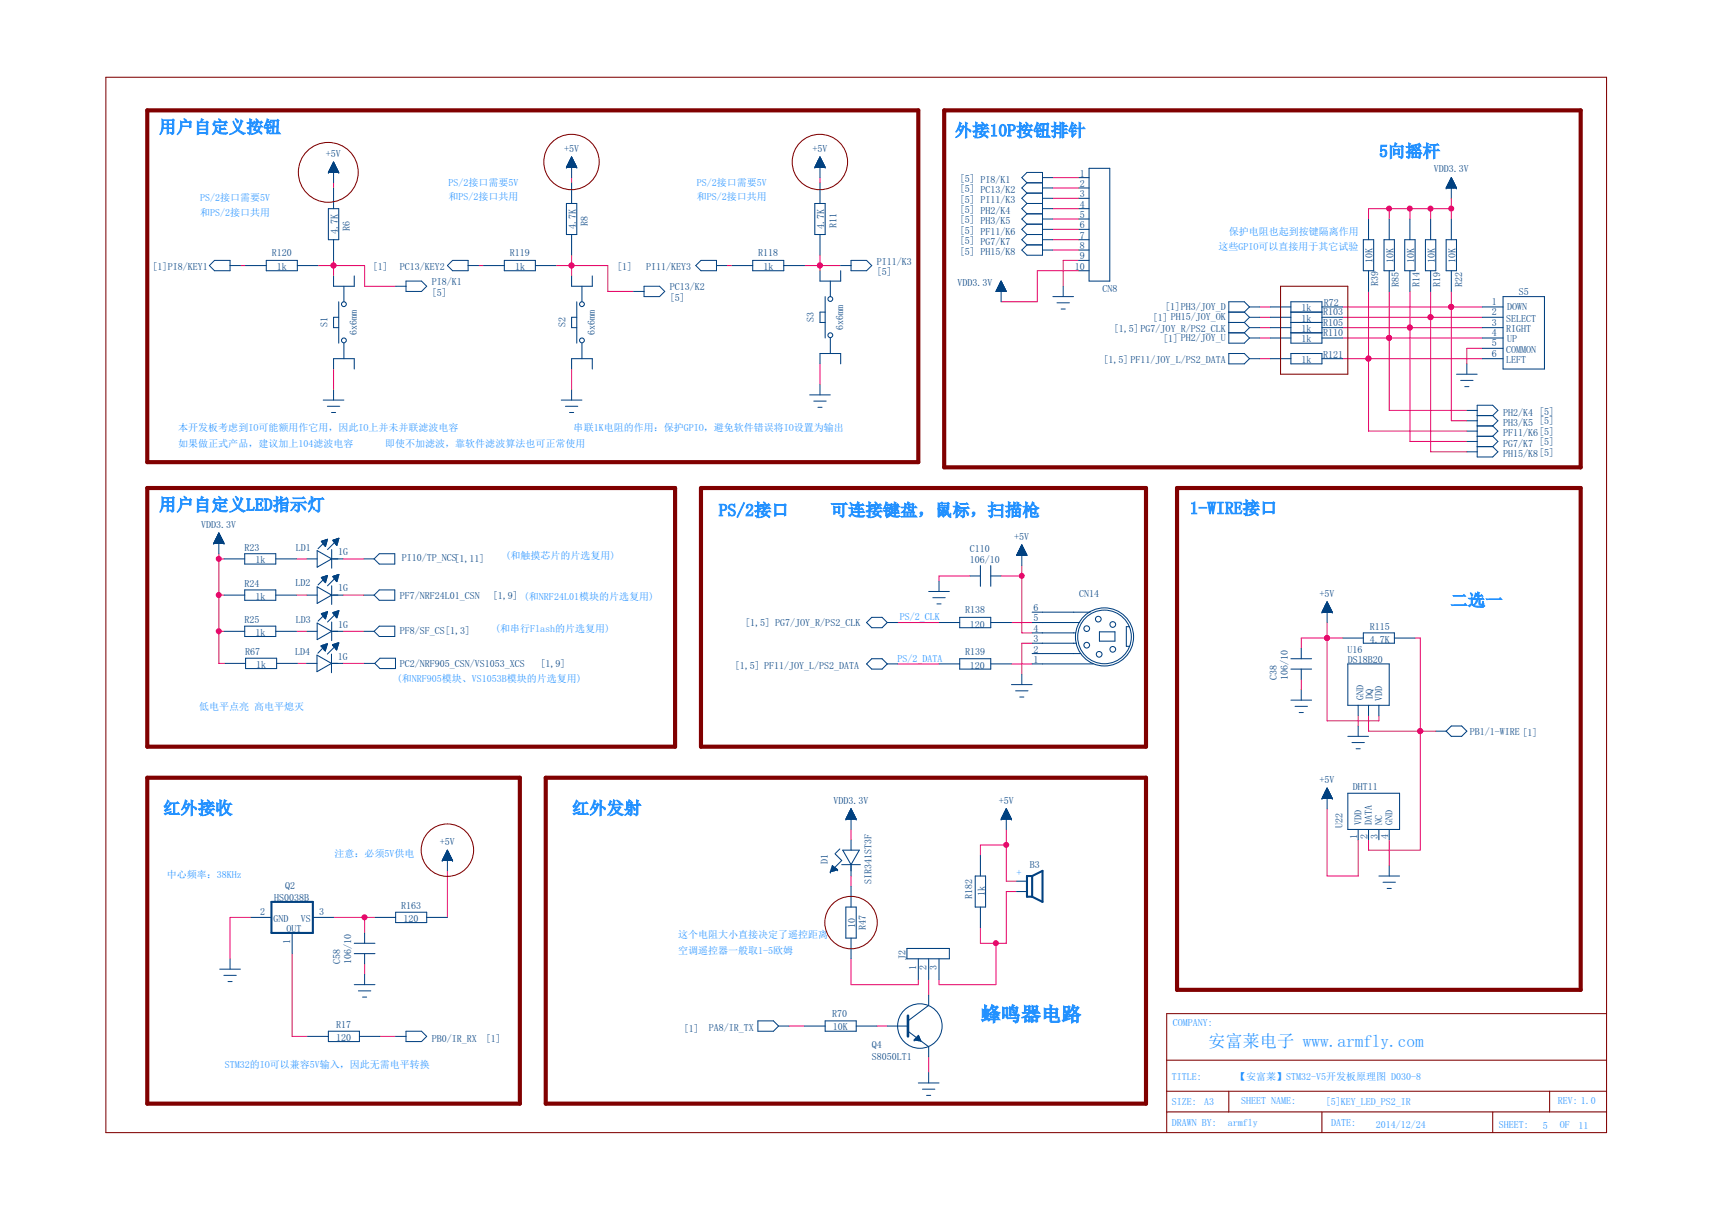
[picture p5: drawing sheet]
<svg xmlns="http://www.w3.org/2000/svg" width="420mm" height="297mm" viewBox="0 0 420 297" stroke-linecap="round" stroke-linejoin="round" font-family="sans-serif">
<g fill="none" stroke="#ff0080" stroke-width=".25">
<path d="M81.9 44.9v1.2M140.3 43.6v1.3M201.2 43.6v1.3M258.4 51.2h6.3M258.4 43.6h6.3M258.4 46.1h6.3M258.4 48.7h6.3M258.4 53.8h6.3M258.4 56.3h6.3M258.4 58.8h6.3M340.9 51.2v2.6M346 51.2v2.6"/>
<path d="M351.1 51.2v2.6M356.2 48.7v5.1M356.2 51.2h-20.3v2.6M59 65.2h1.3M78.1 65.2h11.4v5.1h7.6M81.9 65.2h.1M81.9 63.9v3.8M117.4 65.2h1.3M136.5 65.2h12.7v6.3h6.3M140.3 65.2h.1M140.3 62.7v5M178.4 65.2h1.3"/>
<path d="M197.4 65.2h8.9M201.2 65.2h.1M201.2 62.7v3.8M258.4 61.4h6.3M264.7 66.5h-10.1v7.6h-8.9M264.7 63.9h-3.8v6.4M309.2 75.4h2.5M309.2 77.9h2.5M329.5 75.4h34.3M329.5 77.9h34.3M335.9 71.5v34.3h24.1M340.9 71.5v29.3h19.1"/>
<path d="M346 71.5v36.9h14M351.1 77.9h.1M351.1 71.5v39.4h8.9M356.2 75.4h.1M356.2 71.5v31.8h3.8M81.9 90.6v5.1M140.3 90.6v5.1M201.2 89.3v5.1M309.2 83h2.5M309.2 88.1h2.5M309.2 80.4h2.5M329.5 83h34.3"/>
<path d="M329.5 88.1h34.3M329.5 80.4h34.3M335.9 88.1h.1M340.9 83h.1M346 80.4h.1M363.8 85.5h-3.8v3.8M53.7 137.2h1.3M53.7 135.9v27h1.5M72.8 137.2h2.5M84.2 137.2h5.1M250.8 138.9v16.5h2.5M53.7 146.1h1.3"/>
<path d="M53.7 155h1.3M72.8 146.1h2.5M72.8 155h2.5M84.2 146.1h5.1M84.2 155h5.1M220.3 152.8h10.2M238.1 141.4h-7.6v1.3M245.7 141.4h5.1M248.2 152.8h5.1M253.3 157.9h-2.5v7.6M325.7 156.6h.1M325.7 152.8v24.2h12.7v-1.3"/>
<path d="M329.5 156.6h-10.1v2.6M347.3 156.6h1.3v52.1h-12.7v-2.5M73 162.9h2.3M84.1 162.9h5.3M220.3 163h10.2M248.2 163h5.1M319.4 166.8v2.5M333.3 175.7v2.5M335.9 175.7v3.8h16.5M348.6 179.5h.1M325.7 198.5v16.6h7.6v-8.9M109.8 213.8v11.4"/>
<path d="M208.9 203.6v2.6M208.9 215.1v2.5M247 203.6v12.7h2.5M247 207.4h-6.4v2.6M249.5 218.9h-2.5v12.7h-6.4v-3.8M340.9 206.2v6.3M61.5 225.2h-5v10.2M71.7 234.1v20.3h3.8M81.9 225.2h10.1M89.5 225.2v3.8M89.5 236.6v2.6M208.9 235.4v6.3h16.5v-1.2"/>
<path d="M244.4 231.6v10.1h-13.9v-1.2M93.3 254.4h3.8M193.6 251.9h3.8M215.2 251.9h2.6M227.9 240.5v3.8M227.9 259.5v3.8"/>
</g>
<circle cx="356.2" cy="51.2" r=".62" fill="#ff0080"/>
<circle cx="356.2" cy="51.2" r=".62" fill="none" stroke="#ff0080" stroke-width=".25"/>
<circle cx="340.9" cy="51.2" r=".62" fill="#ff0080"/>
<circle cx="340.9" cy="51.2" r=".62" fill="none" stroke="#ff0080" stroke-width=".25"/>
<circle cx="53.7" cy="146.1" r=".62" fill="#ff0080"/>
<circle cx="53.7" cy="146.1" r=".62" fill="none" stroke="#ff0080" stroke-width=".25"/>
<circle cx="53.7" cy="137.2" r=".62" fill="#ff0080"/>
<circle cx="53.7" cy="137.2" r=".62" fill="none" stroke="#ff0080" stroke-width=".25"/>
<circle cx="53.7" cy="155" r=".62" fill="#ff0080"/>
<circle cx="53.7" cy="155" r=".62" fill="none" stroke="#ff0080" stroke-width=".25"/>
<circle cx="140.3" cy="65.2" r=".62" fill="#ff0080"/>
<circle cx="140.3" cy="65.2" r=".62" fill="none" stroke="#ff0080" stroke-width=".25"/>
<circle cx="81.8" cy="65.2" r=".62" fill="#ff0080"/>
<circle cx="81.8" cy="65.2" r=".62" fill="none" stroke="#ff0080" stroke-width=".25"/>
<circle cx="351.1" cy="51.2" r=".62" fill="#ff0080"/>
<circle cx="351.1" cy="51.2" r=".62" fill="none" stroke="#ff0080" stroke-width=".25"/>
<circle cx="346" cy="51.2" r=".62" fill="#ff0080"/>
<circle cx="346" cy="51.2" r=".62" fill="none" stroke="#ff0080" stroke-width=".25"/>
<circle cx="356.2" cy="75.3" r=".62" fill="#ff0080"/>
<circle cx="356.2" cy="75.3" r=".62" fill="none" stroke="#ff0080" stroke-width=".25"/>
<circle cx="351.1" cy="77.9" r=".62" fill="#ff0080"/>
<circle cx="351.1" cy="77.9" r=".62" fill="none" stroke="#ff0080" stroke-width=".25"/>
<circle cx="346" cy="80.4" r=".62" fill="#ff0080"/>
<circle cx="346" cy="80.4" r=".62" fill="none" stroke="#ff0080" stroke-width=".25"/>
<circle cx="340.9" cy="82.9" r=".62" fill="#ff0080"/>
<circle cx="340.9" cy="82.9" r=".62" fill="none" stroke="#ff0080" stroke-width=".25"/>
<circle cx="335.8" cy="88" r=".62" fill="#ff0080"/>
<circle cx="335.8" cy="88" r=".62" fill="none" stroke="#ff0080" stroke-width=".25"/>
<circle cx="201.2" cy="65.2" r=".62" fill="#ff0080"/>
<circle cx="201.2" cy="65.2" r=".62" fill="none" stroke="#ff0080" stroke-width=".25"/>
<circle cx="250.7" cy="141.4" r=".62" fill="#ff0080"/>
<circle cx="250.7" cy="141.4" r=".62" fill="none" stroke="#ff0080" stroke-width=".25"/>
<circle cx="89.5" cy="225.2" r=".62" fill="#ff0080"/>
<circle cx="89.5" cy="225.2" r=".62" fill="none" stroke="#ff0080" stroke-width=".25"/>
<circle cx="325.7" cy="156.6" r=".62" fill="#ff0080"/>
<circle cx="325.7" cy="156.6" r=".62" fill="none" stroke="#ff0080" stroke-width=".25"/>
<circle cx="325.7" cy="156.6" r=".62" fill="#ff0080"/>
<circle cx="325.7" cy="156.6" r=".62" fill="none" stroke="#ff0080" stroke-width=".25"/>
<circle cx="348.5" cy="179.5" r=".62" fill="#ff0080"/>
<circle cx="348.5" cy="179.5" r=".62" fill="none" stroke="#ff0080" stroke-width=".25"/>
<circle cx="348.5" cy="179.5" r=".62" fill="#ff0080"/>
<circle cx="348.5" cy="179.5" r=".62" fill="none" stroke="#ff0080" stroke-width=".25"/>
<circle cx="81.8" cy="65.2" r=".62" fill="#ff0080"/>
<circle cx="81.8" cy="65.2" r=".62" fill="none" stroke="#ff0080" stroke-width=".25"/>
<circle cx="140.3" cy="65.2" r=".62" fill="#ff0080"/>
<circle cx="140.3" cy="65.2" r=".62" fill="none" stroke="#ff0080" stroke-width=".25"/>
<circle cx="201.2" cy="65.2" r=".62" fill="#ff0080"/>
<circle cx="201.2" cy="65.2" r=".62" fill="none" stroke="#ff0080" stroke-width=".25"/>
<circle cx="340.9" cy="82.9" r=".62" fill="#ff0080"/>
<circle cx="340.9" cy="82.9" r=".62" fill="none" stroke="#ff0080" stroke-width=".25"/>
<circle cx="356.2" cy="75.3" r=".62" fill="#ff0080"/>
<circle cx="356.2" cy="75.3" r=".62" fill="none" stroke="#ff0080" stroke-width=".25"/>
<circle cx="335.8" cy="88" r=".62" fill="#ff0080"/>
<circle cx="335.8" cy="88" r=".62" fill="none" stroke="#ff0080" stroke-width=".25"/>
<circle cx="346" cy="80.4" r=".62" fill="#ff0080"/>
<circle cx="346" cy="80.4" r=".62" fill="none" stroke="#ff0080" stroke-width=".25"/>
<circle cx="351.1" cy="77.9" r=".62" fill="#ff0080"/>
<circle cx="351.1" cy="77.9" r=".62" fill="none" stroke="#ff0080" stroke-width=".25"/>
<circle cx="246.9" cy="207.4" r=".62" fill="#ff0080"/>
<circle cx="246.9" cy="207.4" r=".62" fill="none" stroke="#ff0080" stroke-width=".25"/>
<circle cx="244.4" cy="231.5" r=".62" fill="#ff0080"/>
<circle cx="244.4" cy="231.5" r=".62" fill="none" stroke="#ff0080" stroke-width=".25"/>
<g fill="none" stroke="#004080" stroke-width=".25">
<path d="M81.8 39.8l.1 5.1M81.8 39.9l.1 2.4M81.9 39.8h.1M81.9 39.8l-1.3 2.5M81.9 39.8l1.2 2.5M139.6 39.9h1.4M139.6 39.8v1.3M139.7 39.8h1.2l.1 1.3M139.7 39.7h1.1v1.4M139.7 39.5v1.6M139.8 39.6h1M139.8 39.5h.9"/>
<path d="M139.8 39.3v1.8M139.9 39.4h.8M139.9 39.3h.8v1.8M139.9 39.2v1.9M140 39.2h.6M140 39.1h.5M140 38.9v2.2M140.1 39h.4M140.2 38.9h.3M140.2 38.7v2.4M140.2 38.8h.2M140.2 38.5l.1 5.1"/>
<path d="M140.2 38.7h.1M140.3 38.6h.1M140.3 38.5l-1.3 2.6M140.3 38.5l1.3 2.6M140.3 38.7v2.4M140.5 38.8v2.3M140.5 39v2.1M140.7 39.5v1.6M200.6 39.9h1.3M200.7 39.7h1.1v1.4M200.7 39.5v1.6M200.7 39.6h1"/>
<path d="M200.8 39.5h.9M200.8 39.3v1.8M200.9 39.4h.8M200.9 39.3h.7v1.8M200.9 39.2v1.9M200.9 39.2h.6M201 39.1h.5M201 38.9v2.2M201 39h.5M201.1 38.9h.3M201.1 38.7v2.4M201.2 38.8h.2"/>
<path d="M201.2 38.7h.1M201.2 38.5v2.6M201.2 38.6h.1M201.2 38.5v5.1M201.2 38.5l-1.2 2.6M201.2 38.5l1.3 2.6M201.3 38.7v2.4M201.4 38.8v2.3M201.5 39v2.1M201.7 39.5v1.6M201.9 39.8h-1.3v1.3M201.9 39.8v1.3"/>
<path d="M80.6 42.3h.1M80.6 51.2h2.5v7.6h-2.5zM80.6 42.3h2.5M80.6 42.2h2.5M80.7 42.1h2.3v.2M80.7 42.1v.2M80.8 42h2.2M80.8 42h2.1v.3M80.8 41.9v.4M80.8 41.8h2.1M80.9 42.3v-.6h1.9v.6M81 41.6h1.8"/>
<path d="M81 41.5h1.8v.8M81 41.5v.8M81.1 41.4h1.6M81.1 42.3v-1h1.5v1M81.1 41.2h1.5M81.2 41.1h1.3v1.2M81.2 41.1v1.2M81.3 41h1.2M81.3 40.9h1.1v1.4M81.3 40.8v1.5M81.4 40.8h1M81.4 40.6v1.7"/>
<path d="M81.4 40.7h.9v1.6M81.5 40.6h.8M81.5 40.5h.7v1.8M81.6 40.3h.5v2M81.6 40.2v2.1M81.6 40.2h.5M81.7 40.1h.3v2.2M81.7 40v2.3M81.8 40h.2M81.9 46.1v5.1M81.9 58.8v5.1M82.2 40.4h-.6l-.1 1.9"/>
<path d="M83.1 42.3h.1M139 41.1h.1M139 50h2.6v7.6h-2.6zM139 41.1h2.6M139.1 40.9h2.4M139.2 40.7h2.1M139.2 40.6v.5M139.3 40.6h2M139.3 40.5h2v.6M139.3 40.4v.7M139.4 40.4h1.8M139.4 40.3h1.8"/>
<path d="M139.5 40.1h1.5v1M139.5 40v1.1M139.6 40h1.4M140.3 44.9v5.1M140.3 57.6v5.1M141.1 40.2h-1.6l-.1 .9M141.2 40.3v.8M141.3 40.7v.4M141.4 40.8h-2.2l-.1 .3M141.5 40.9v.2M141.6 41.1h.1M200 41.1h.1"/>
<path d="M200 50h2.5v7.6h-2.5zM200 41.1h2.5M200.1 40.9h2.3M200.1 40.8v.3M200.1 40.8h2.3M200.2 40.7h2.1M200.3 40.5h1.9v.6M200.3 40.4v.7M200.4 40.4h1.8M200.4 40.3h1.7M200.4 40.2v.9M200.4 40.2h1.6"/>
<path d="M200.5 40.1h1.5v1M201.2 44.9v5.1M201.2 57.6v5.1M202 40h-1.5v1.1M202.1 40.3v.8M202.3 40.6h-2.1v.5M202.3 40.7v.4M202.4 40.9v.2M202.5 41.1h.1M252 50h3.9M252 57.6h3.9M252 44.9h3.9"/>
<path d="M252 44.9l-1.2-1.3 1.2-1.3h3.9v20.4h-3.9l-1.2-1.3 1.2-1.3M252 44.9l-1.2 1.2 1.2 1.3M252 47.4h3.9M252 47.4l-1.2 1.3 1.2 1.3M252 50l-1.2 1.2 1.2 1.3M252 52.5h3.9M252 52.5l-1.2 1.3 1.2 1.2M252 55h3.9M252 55l-1.2 1.3 1.2 1.3M252 57.6l-1.2 1.2 1.2 1.3M255.9 58.8h2.5M255.9 51.2h2.5"/>
<path d="M255.9 43.6h2.5M255.9 46.1h2.5M255.9 48.7h2.5M255.9 53.8h2.5M255.9 56.3h2.5M264.7 58.8h2.6M264.7 51.2h2.6M264.7 43.6h2.6M264.7 46.1h2.6M264.7 48.7h2.6M264.7 53.8h2.6M264.7 56.3h2.6"/>
<path d="M267.3 41.3h5.1v27.7h-5.1zM334.6 58.8h2.5v7.7h-2.5zM335.9 53.8v5M339.7 58.8h2.5v7.7h-2.5zM340.9 53.8v5M344.8 58.8h2.5v7.7h-2.5zM346 53.8v5M349.8 58.8h2.6v7.7h-2.6zM351.1 53.8v5M354.9 46.1h.1M354.9 58.8h2.6v7.7h-2.6zM354.9 46.1h2.6"/>
<path d="M355 46.1h2.4M355 46h2.4M355 45.9v.2M355.1 45.9h2.2M355.1 45.8h2.1M355.1 45.8v.3M355.2 45.7h2M355.2 45.6h2M355.2 45.6v.5M355.3 45.5h1.8M355.3 45.4h1.8M355.3 45.3v.8"/>
<path d="M355.4 45.3h1.6M355.4 46.1v-.9h1.5v.9M355.5 45.1h1.4M355.5 45h1.4M355.5 44.9v1.2M355.6 44.9h1.2l.1 1.2M355.6 44.8h1.1M355.6 44.7v1.4M355.7 44.7h1v1.4M355.7 44.6h.9M355.7 44.5v1.6M355.8 44.5h.8"/>
<path d="M355.8 44.4h.8M355.9 44.2h.5M355.9 44.1v2M356 44.1h.4v2M356.1 44h.3M356.1 43.9v2.2M356.1 43.9h.2M356.1 43.8h.1M356.2 43.6h.1M356.2 43.6v5.1M356.2 53.8v5M356.2 43.6l1.3 2.5"/>
<path d="M356.2 43.6l-1.3 2.5M356.2 43.6v2.5M356.4 43.9v2.2M356.5 44.3h-.6l-.1 1.8M356.6 44.3v1.8M356.6 44.5v1.6M357.1 45.3v.8M357.2 45.6v.5M357.2 45.8v.3M357.4 45.9v.2M357.5 46.1h.1M51.4 65.2l1.3-1.3h3.8v2.6h-3.8z"/>
<path d="M56.5 65.2h2.5M60.3 65.2h5.1M65.4 63.9h7.6v2.6h-7.6zM73 65.2h5.1M81.9 67.7v2.6h5v-2.6M83.1 77.9h-1.2v2.5h1.2M83.1 74.1v10.1M84.4 70.3v3.8M97.1 70.3h2.5M99.6 69h3.9l1.2 1.3-1.2 1.2h-3.9zM109.8 65.2l1.3-1.3h3.8v2.6h-3.8zM114.9 65.2h2.5"/>
<path d="M118.7 65.2h5.1M123.8 63.9h7.6v2.6h-7.6zM131.4 65.2h5.1M140.3 67.7v2.6h5.1v-2.6M141.6 77.9h-1.3v2.5h1.3M141.6 74.1v10.1M142.8 70.3v3.8M155.5 71.5h2.6M158.1 70.3h3.8l1.2 1.2-1.2 1.3h-3.8zM170.8 65.2l1.2-1.3h3.8v2.6h-3.8zM175.8 65.2h2.6M179.7 65.2h5"/>
<path d="M184.7 63.9h7.7v2.6h-7.7zM192.4 65.2h5M201.2 66.5v2.5h5.1v-2.5M202.5 72.8v10.2M202.5 76.6h-1.3v2.6h1.3M203.8 69v3.8M206.3 65.2h2.6M208.9 63.9h3.8l1.2 1.3-1.2 1.3h-3.8zM244.5 71.5h2.4M244.5 71.4v.1M244.5 71.4h2.4M244.6 71.3h2.2"/>
<path d="M244.6 71.2v.3M244.6 71.2h2.1M244.7 71.1h2v.4M244.7 71v.5M244.7 71h2M244.8 70.9h1.8M244.8 70.8v.7M244.8 70.8h1.8M244.9 70.7h1.6v.8M244.9 70.6v.9M244.9 70.6h1.6M245 70.5h1.4"/>
<path d="M245 70.4v1.1M245.1 70.4h1.3M245.1 70.3h1.2v1.2M245.1 70.1v1.4M245.1 70.2h1.1M245.2 70.1h1M245.2 69.9v1.6M245.2 70h1M245.3 69.9h.8M245.3 69.7v1.8M245.4 69.8h.7M245.4 69.7h.6"/>
<path d="M245.4 69.5v2M245.4 69.6h.5M245.5 69.5h.4v2M245.5 69.3v2.2M245.6 69.4h.3M245.6 69.3h.2M245.6 69.1v2.4M245.6 69.2h.1M245.7 69h.1M245.7 69l1.3 2.5h-2.6M245.7 69v5.1M245.7 69l-1.3 2.5"/>
<path d="M245.8 69.2v2.3M246 69.6v1.9M246.1 69.8v1.7M246.2 70v1.5M246.4 70.4v1.1M246.6 70.8v.7M246.8 71.2v.3M252 60.1h3.9M255.9 61.4h2.5M258.4 72.8h5.1M259.4 74.3h3.1M260.4 75.9h1"/>
<path d="M260.9 70.3v2.5M264.7 66.5h2.6M264.7 63.9h2.6M264.7 61.4h2.6M301.6 76.6h3.8M301.6 79.2h3.8M305.4 76.6l1.3 1.3M305.4 79.2l1.3 1.2M306.7 75.4h2.5M306.7 77.9h2.5M306.7 75.4l-1.3-1.3h-3.8v10.1h3.8l1.3-1.2M306.7 77.9l-1.3 1.3"/>
<path d="M306.7 75.4l-1.3 1.2M311.7 75.4h5.1M311.7 77.9h5.1M316.8 76.6h7.6M316.8 79.2h7.6M316.8 74.1h7.6v10.1h-7.6zM324.4 75.4h5.1M324.4 77.9h5.1M335.9 66.5v5M340.9 66.5v5M346 66.5v5M351.1 66.5v5"/>
<path d="M356.2 66.5v5M363.8 75.4h5.1M363.8 77.9h5.1M368.9 72.8h10.1v17.8h-10.1zM79.3 98.2h5.1M80.3 99.7h3.1M81.9 90.6v-2.5h5v2.5M81.9 95.7v2.5M84.4 84.2v3.9M137.7 98.2h5.1M138.8 99.7h3M140.3 90.6v-2.5h5.1v2.5"/>
<path d="M140.3 95.7v2.5M142.8 84.2v3.9M198.7 96.9h5.1M199.7 98.5h3.1M200.7 100h1M201.2 89.3v-2.5h5.1v2.5M201.2 94.4v2.5M203.8 83v3.8M301.6 86.8h3.8l1.3 1.3-1.3 1.2h-3.8zM301.6 81.7h3.8M305.4 81.7l1.3 1.3M306.7 80.4h2.5"/>
<path d="M306.7 83h2.5M306.7 88.1h2.5M306.7 80.4l-1.3 1.3M311.7 80.4h5.1M311.7 83h5.1M311.7 88.1h5.1M316.8 86.8h7.6v2.5h-7.6zM316.8 81.7h7.6M324.4 80.4h5.1M324.4 83h5.1M324.4 88.1h5.1M357.5 91.9h5"/>
<path d="M358.5 93.4h3M359.5 94.9h1M360 89.3v2.6M363.8 80.4h5.1M363.8 83h5.1M363.8 85.5h5.1M363.8 88.1h5.1M81.4 101.3h1M139.8 101.3h1M360 100.8h2.5M360 103.3h2.5M360 105.8h2.5"/>
<path d="M360 108.4h2.5M360 110.9h2.5M362.5 102h3.8M362.5 104.6h3.8M362.5 107.1h3.8M362.5 109.6h3.8M366.3 102l1.3-1.2-1.3-1.3h-3.8v12.7h3.8l1.3-1.3-1.3-1.3M366.3 102l1.3 1.3-1.3 1.3M366.3 104.6l1.3 1.2-1.3 1.3M366.3 107.1l1.3 1.3-1.3 1.2M52.4 133.4h.1M52.4 133.4h2.6"/>
<path d="M52.5 133.3h2.4M52.6 133.2h2.3v.2M52.6 133.1v.3M52.6 133.1h2.3M52.7 133.4v-.4h2.1v.4M52.7 132.9h2M52.8 132.8h1.9v.6M52.8 132.7v.7M52.8 132.7h1.8M52.9 133.4v-.9h1.7v.9M52.9 132.5h1.7M52.9 132.4h1.6v1"/>
<path d="M52.9 132.3v1.1M53 132.2h1.4M53.1 132.2h1.3v1.2M53.1 132.1v1.3M53.1 132h1.2M53.2 132h1.1v1.4M53.2 131.9v1.5M53.2 131.9h1M53.3 131.7h.9v1.7M53.3 131.7v1.7M53.3 131.7h.8M53.4 131.5h.7v1.9"/>
<path d="M53.4 131.4v2M53.4 131.4h.6M53.5 131.4h.5v2M53.5 131.2v2.2M53.5 131.2h.4M53.6 131.1h.3v2.3M53.6 131v2.4M53.6 131h.2M53.7 130.9v5M53.7 130.9h.1v2.5M53.7 130.9h.1M53.7 130.9l-1.3 2.5"/>
<path d="M53.7 130.9l1.3 2.5M55 133.4h.1M55 137.2h5.1M60.1 135.9h7.6v2.6h-7.6zM67.7 137.2h5.1M75.3 137.2h2.5M77.8 135.2l3.6 2-3.6 2zM78.9 132.9l1.5-.5-.5 1.8zM78.9 133h1.4M79.1 132.8v.4M79.1 133.3h1M79.2 132.8h1.1"/>
<path d="M79.2 133.6l-1.1 1.1M79.3 132.7v.8M79.5 133.8h.5M79.6 132.6v1.2M79.7 134h.3M79.8 132.5v1.6M80 132.5h.4M80.1 132.5v1h-.8M80.3 132.4v.1M81.4 134.9v4.6M81.4 137.2h2.8M81.6 132.6l1.6-.5-.5 1.8z"/>
<path d="M81.7 132.8h1.3M81.9 132.5v.4M81.9 133h1M82 132.5h1.1M82.1 132.5v.7M82.3 133.5h.5M82.4 132.4v1.2M82.5 133.8h.3M82.6 132.2v1.6M82.8 132.2h.4M82.9 132.2v1.1h-.8M82.9 132.4l-2.5 2.5"/>
<path d="M83.1 132.1v.1M89.3 137.2h2.5M91.8 137.2l1.3-1.3h3.8v2.6h-3.8zM240.6 138.9v5M243.2 138.9v5M249.5 136.3h2.5M249.6 136.1h2.4M249.7 136h2.2v.3M249.7 136v.3M249.7 135.9h2.1M249.8 136.3v-.5h2v.5M249.8 135.7h1.9"/>
<path d="M249.9 135.6h1.8v.7M250 135.4h1.6v.9M250 135.3v1M250 135.3h1.5M250.1 135.2h1.4v1.1M250.1 135.2v1.1M250.1 135.1h1.3M250.2 135h1.2v1.3M250.3 134.8h1v1.5M250.3 134.7v1.6M250.3 134.7h.9M250.4 134.6h.8v1.7"/>
<path d="M250.4 134.5v1.8M250.4 134.5h.8M250.5 134.4h.6v1.9M250.5 134.3v2M250.5 134.3h.5M250.6 134.2h.4v2.1M250.6 134.1v2.2M250.6 134.1h.3M250.7 134h.2v2.3M250.7 133.9v2.4M250.7 133.9h.1M250.8 133.8h.1"/>
<path d="M250.8 133.8v5.1M250.8 133.8l-1.3 2.5M250.8 133.8l1.2 2.5h-2.5M251.3 134.9h-1.1v1.4M251.7 135.5h-1.8v.8M55 146.1h5.1M55 155h5.1M60.1 144.8h7.6v2.6h-7.6zM60.1 153.7h7.6v2.6h-7.6zM67.7 146.1h5.1M67.7 155h5.1M75.3 146.1h2.5"/>
<path d="M75.3 155h2.5M77.8 144.1l3.6 2-3.6 2zM77.8 153l3.6 2-3.6 2zM78.8 158.5h.1M78.8 158.5l.8 1.1M78.9 141.8l1.5-.5-.5 1.7zM78.9 150.7l1.5-.5-.5 1.7zM78.9 158.7h1.3M78.9 141.9h1.4M78.9 150.8h1.4M79.1 141.6v.5M79.1 150.5v.5"/>
<path d="M79.1 158.9h1M79.1 142.2h1M79.1 151h1M79.1 159.2l-1.1 1.2M79.2 141.6h1.1M79.2 142.5l-1.1 1.1M79.2 150.5h1.1M79.2 151.3l-1.1 1.2M79.3 159.2h.7M79.3 141.6v.8M79.3 150.5v.8M79.3 158.3v.9"/>
<path d="M79.5 159.4h.5M79.5 142.7h.5M79.5 151.6h.5M79.6 141.5v1.2M79.6 150.4v1.2M79.6 158.3v1.3M79.6 159.6l.2 .2M79.7 159.7h.2M79.7 142.9h.3M79.7 151.8h.3M79.8 141.4v1.6M79.8 150.3v1.5"/>
<path d="M79.8 158.2v1.6M79.9 158.2h.4M80 141.4h.4M80 150.3h.4M80.1 141.4v1h-.8M80.1 150.2v1.1h-.8M80.1 158.1v.9M80.3 158.4h-1.2v.5M80.3 158h.1M80.3 141.3v.1M80.3 150.2v.1M80.3 158l-1.5 .5"/>
<path d="M80.3 158l-.5 1.8M81.4 143.8v4.6M81.4 152.7v4.6M81.4 146.1h2.8M81.4 155h2.8M81.6 158.3h.1M81.6 158.3l.8 1M81.6 141.5l1.6-.5-.5 1.8zM81.6 150.4l1.6-.5-.5 1.8zM81.6 158.4h1.4M81.7 141.6h1.3M81.7 150.5h1.3"/>
<path d="M81.9 141.4v.4M81.9 150.3v.4M81.9 158.2v.4M81.9 158.7h1M81.9 141.9h1M81.9 150.8h1M81.9 158.2h1.1M82 141.4h1.1M82 150.3h1.1M82.1 158.9h.7M82.1 141.4v.7M82.1 150.2v.8"/>
<path d="M82.1 158.1v.9M82.3 159.2h.5M82.3 142.4h.5M82.3 151.3h.5M82.4 141.3v1.2M82.4 150.2v1.1M82.4 158v1.3M82.4 159.3l.2 .3M82.5 159.4h.2M82.5 142.7h.3M82.5 151.6h.3M82.6 141.1v1.6"/>
<path d="M82.6 150v1.6M82.8 141.1h.4M82.8 150h.4M82.9 141.1v1.1h-.8M82.9 150v1h-.8M82.9 157.8v.9M82.9 158l-2.6 2.6M82.9 141.3l-2.5 2.5M82.9 150.2l-2.5 2.5M83.1 157.8h.1M83.1 141v.1M83.1 149.9v.1"/>
<path d="M83.1 157.9h-.5v1.7M83.1 157.8l-1.5 .5M83.1 157.8l-.5 1.8M89.3 146.1h2.5M89.3 155h2.5M91.8 155l1.3-1.3h3.8v2.6h-3.8zM93.1 144.8h3.8v2.6h-3.8l-1.3-1.3zM212.7 152.8l1.2-1.2h2.6l1.3 1.2-1.3 1.3h-2.6zM217.8 152.8h2.5M227.9 145.2h5.1M228.9 146.7h3.1M229.9 148.3h1.1"/>
<path d="M230.5 152.8h5M230.5 142.7v2.5M235.5 151.6h7.7v2.5h-7.7zM238.1 141.4h2.5M243.2 141.4h2.5M243.2 152.8h5M253.3 150.3h14.2M253.3 157.9h10.9M253.3 155.4h10.7M253.3 152.8h11.7M269.8 155.1h3.8v2.3h-3.8zM277.2 153.8h-.8v4.9h.8"/>
<path d="M319.4 159.2v2.5M324.4 150.3h.1M324.4 150.3h2.6M324.6 150.2h2.3M324.6 150v.3M324.6 150h2.2M324.6 149.9h2.2M324.6 149.8v.5M324.7 149.8h2M324.7 149.7h2v.6M324.7 149.6v.7M324.8 149.6h1.8"/>
<path d="M324.9 149.5h1.7M324.9 149.3h1.6M324.9 149.2v1.1M325 149.2h1.4M325.1 149.1h1.3M325.1 149v1.3M325.1 149h1.2M325.2 148.9h1.1v1.4M325.2 148.7h1M325.2 148.5v1.8M325.3 148.6h.8M325.4 148.5h.7v1.8"/>
<path d="M325.4 148.4v1.9M325.4 148.4h.6M325.4 148.3h.6M325.4 148.2v2.1M325.5 148.2h.4M325.6 148.1h.3M325.6 148v2.3M325.6 148h.2M325.7 147.7v5.1M325.7 147.9h.1M325.7 147.8h.1M325.7 147.7l-1.3 2.6"/>
<path d="M325.7 147.7l1.3 2.6M325.7 147.9v2.4M325.9 148v2.3M326 148.3v2M326.2 148.7v1.6M326.2 148.8h-1v1.5M326.4 149.1v1.2M326.5 149.3v1M326.5 149.4h-1.6v.9M326.6 149.5v.8M326.8 149.9v.4M326.9 150.1v.2"/>
<path d="M327 150.3h.1M329.5 156.6h5.1M334.6 155.4h7.6v2.5h-7.6zM342.2 156.6h5.1M55.2 162.9h5.1M60.3 161.6h7.6v2.5h-7.6zM67.9 162.9h5.1M75.3 162.9h2.5M77.8 160.8l3.6 2.1-3.6 2zM81.4 162.9h2.7M81.4 160.6v4.5M89.4 162.9h2.6"/>
<path d="M92 162.9l1.2-1.3h3.9v2.5h-3.9zM212.7 163l1.2-1.3h2.6l1.3 1.3-1.3 1.3h-2.6zM217.8 163h2.5M230.5 163h5M235.5 161.7h7.7v2.6h-7.7zM243.2 163h5M248.2 168.1h5.1M249.2 169.6h3.1M250.3 171.1h1M250.8 165.5v2.6M253.3 160.4h11.9M253.3 163h15"/>
<path d="M316.8 161.7h5.1M316.8 164.3h5.1M316.8 171.9h5.1M317.8 173.4h3.1M318.8 174.9h1.1M319.4 164.3v2.5M319.4 169.3v2.6M330.8 163h10.1v10.1h-10.1zM333.3 173.1v2.6M333.3 178.2v2.6M335.9 173.1v2.6M338.4 173.1v2.6"/>
<path d="M352.4 179.5h2.5M356.2 178.2h2.5l1.3 1.3-1.3 1.3h-2.5l-1.3-1.3zM208.2 199.9h1.3M208.3 199.7h1.1v1.4M208.3 199.6v1.5M208.4 199.6h1M208.4 199.5h.9M208.4 199.3v1.8M208.5 199.4h.8M208.5 199.3h.7v1.8M208.5 199.2v1.9M208.6 199.2h.6"/>
<path d="M208.6 199.1h.5M208.6 199v2.1M208.6 199h.5v2.1M208.7 198.9h.3M208.7 198.8v2.3M208.8 198.8h.2M208.8 198.7h.1M208.8 198.5v2.6M208.9 198.6h.1M208.9 198.5v5.1M208.9 198.5l-1.3 2.6M208.9 198.5l1.2 2.6"/>
<path d="M208.9 198.7v2.4M209 198.8v2.3M209.3 199.5v1.6M209.5 199.8h-1.2l-.1 1.3M209.5 199.9v1.2M246.3 199.9h1.3M246.4 199.7h1.1v1.4M246.4 199.6v1.5M246.5 199.6h1M246.5 199.5h.9M246.5 199.3v1.8M246.6 199.4h.8"/>
<path d="M246.6 199.3h.7v1.8M246.6 199.2v1.9M246.7 199.2h.6M246.7 199.1h.5M246.7 199v2.1M246.7 199h.5v2.1M246.8 198.9h.3M246.8 198.8v2.3M246.9 198.8h.2M246.9 198.7h.1M246.9 198.5v2.6M247 198.6h.1"/>
<path d="M247 198.5v5.1M247 198.5l-1.3 2.6M247 198.5l1.2 2.6M247 198.7v2.4M247.1 198.8v2.3M247.4 199.5v1.6M247.6 199.8h-1.2l-.1 1.3M247.6 199.9v1.2M324.4 196h.1M324.4 196h2.6M324.5 196h2.4M324.6 195.7v.3"/>
<path d="M324.6 195.9h2.3M324.6 195.7h2.2M324.6 195.5v.5M324.7 195.5h2M324.7 195.4v.6M324.8 195.4h1.8M324.9 195.2h1.7M324.9 194.9v1.1M324.9 195h1.6M325 194.9h1.4M325.1 194.7v1.3M325.1 194.9h1.3"/>
<path d="M325.1 194.7h1.2M325.2 194.6h1.1M325.2 194.3v1.7M325.2 194.4h1M325.3 194.4h.8M325.4 194.1v1.9M325.4 194.2h.7M325.4 194.1h.6M325.4 193.9v2.1M325.4 194h.6M325.5 193.9h.4M325.6 193.7v2.3"/>
<path d="M325.6 193.8h.3M325.6 193.7h.2M325.7 193.5v5M325.7 193.6h.1M325.7 193.5h.1M325.7 193.5l-1.3 2.5M325.7 193.5l1.3 2.5M325.7 193.6v2.4M325.9 193.8v2.2M326 194v2M326.1 194.2v1.8M326.2 194.4v1.6"/>
<path d="M326.2 194.5h-1v1.5M326.3 194.6v1.4M326.4 194.8v1.2M326.5 195v1M326.5 195.2h-1.6v.8M326.6 195.2v.8M326.7 195.4v.6M326.8 195.6v.4M326.9 195.8v.2M327 196h.1M330.8 194.7h12.7v8.9h-12.7zM330.8 180.8h5.1"/>
<path d="M331.8 182.3h3M332.8 183.8h1M108.5 211.2h.1M108.5 211.2h2.6M108.6 211.2h2.4M108.7 211.1h2.3M108.7 211v.2M108.7 211h2.2M108.7 210.9h2.2v.3M108.7 210.8v.4M108.8 210.8h2M108.8 210.7h2"/>
<path d="M108.8 210.6v.6M108.9 210.6h1.8l.1 .6M109 210.5h1.7M109 210.3h1.6M109 210.2v1M109.1 210.2h1.4M109.2 210.1h1.3M109.2 210v1.2M109.2 210h1.2M109.3 209.9h1.1M109.3 209.7v1.5M109.3 209.8h1"/>
<path d="M109.3 209.7h1v1.5M109.3 209.5v1.7M109.4 209.6h.8M109.5 209.5h.7M109.5 209.3v1.9M109.5 209.4h.6M109.5 209.3h.6M109.5 209.1v2.1M109.6 209.2h.4M109.7 209.1h.3M109.7 208.9v2.3M109.7 209h.2l.1 2.2"/>
<path d="M109.8 208.9h.1M109.8 208.7v2.5M109.8 208.7h.1M109.8 208.7v5.1M109.8 208.7l-1.3 2.5M109.8 208.7l1.3 2.5M110.1 209.2v2M110.2 209.4v1.8M110.4 209.8v1.4M110.5 210v1.2M110.6 210.2v1M110.6 210.4h-1.6v.8"/>
<path d="M110.7 210.4v.8M111 211v.2M111.1 211.2h.1M203.8 214h.1M204 213.5h1.6M204.2 213h.8M204.2 212.8h.4M204.3 212.5h.1M204.3 212.5l-.5 1.5M204.3 212.5l1 .8M204.3 212.5v1.4M204.5 212.7v1.1"/>
<path d="M204.8 212.9v.9h-.9M204.9 209.6l1.7 1.6-2.6 2.6M205.1 213.1v.6M205.3 213.3l.3 .2M205.3 213.3h-1.3v.7M205.3 213.3v.3M205.6 213.5h.1M205.6 213.5l-1.8 .5M206.1 208.4l-1.1 1.1M206.6 212.3h4.5M206.8 208.7h4.1l-2 3.6zM207.6 201.1h.1"/>
<path d="M207.6 201.1h2.5M207.7 201h2.3M207.8 200.7h2.1M207.8 200.6v.5M207.8 200.6h2.1M207.9 200.5h1.9v.6M207.9 200.4v.7M208 200.4h1.8M208 200.3h1.8M208 200.2v.9M208.1 200.2h1.6M208.1 200.1h1.5"/>
<path d="M208.9 206.2v2.5M208.9 212.3v2.8M208.9 217.6v5.1M209.6 200h-1.5v1.1M209.6 200.1v1M209.8 200.3v.8M209.9 200.7v.4M210 200.8h-2.2l-.1 .3M210 200.9v.2M210.1 201.1h.1M239.3 215.1h2.6v7.6h-2.6zM240.6 210v5.1"/>
<path d="M245.7 201.1h.1M245.7 201.1h2.5M245.8 201h2.3M245.8 200.8v.3M245.9 200.8h2.2M245.9 200.7h2.1M245.9 200.6v.5M245.9 200.6h2.1M246 200.5h1.9v.6M246 200.4v.7M246.1 200.4h1.8M246.1 200.3h1.8"/>
<path d="M246.1 200.2v.9M246.2 200.2h1.6M246.2 200.1h1.5M247.7 200h-1.5v1.1M247.7 200.1v1M247.9 200.3v.8M248 200.7v.4M248.1 200.9v.2M248.2 201.1h.1M249.5 216.3h2.5M249.5 218.9h2.5M333.3 203.6v2.6"/>
<path d="M335.9 203.6v2.6M338.4 203.6v2.6M338.4 215.1h5.1M339.4 216.6h3.1M340.4 218.1h1M340.9 203.6v2.6M340.9 212.5v2.6M53.9 237.9h5.1M54.9 239.4h3.1M56.5 235.4v2.5M61.5 225.2h5.1M71.7 229v5.1"/>
<path d="M76.8 225.2h5.1M86.9 234.1h5.1M86.9 231.6h5.1M89.5 229v2.6M89.5 234.1v2.5M89.5 239.2v2.5M92 225.2h5.1M97.1 223.9h7.6v2.6h-7.6zM104.7 225.2h5.1M207.6 222.7h2.5v7.6h-2.5zM208.9 230.3v5.1M222.6 232.8h10.4v2.6h-10.4z"/>
<path d="M225.4 235.4v5.1M227.9 235.4v5.1M230.5 235.4v5.1M240.6 222.7v5.1M56 241h1M75.5 254.4h5.1M80.6 253.2h7.6v2.5h-7.6zM86.9 241.7h5.1M88 243.2h3M88.2 254.4h5.1M89 244.8h1M97.1 254.4h2.5"/>
<path d="M99.6 253.2h3.9l1.2 1.2-1.2 1.3h-3.9zM186 250.6h3.8l1.3 1.3-1.3 1.3h-3.8zM191.1 251.9h2.5M197.4 251.9h5.1M202.5 250.6h7.6v2.6h-7.6zM210.1 251.9h5.1M217.8 251.9h5M222.8 253.2l5.1 3.8v2.5M224.4 255.3h.1M224.4 255.2h1.4M224.6 255v.4M224.7 254.9h1.1"/>
<path d="M224.9 254.7v.7M224.9 254.7h.7M225.1 254.5v.9M225.2 254.4h.3M225.3 255.4h.6M225.4 254.2v1.3M225.4 254.2h.1M225.4 254.2l-1 1.1M225.4 254.2l.6 1.4-1.6-.3M225.6 254.6v.9M225.9 255.3v.3M227.9 244.3v2.5l-5.1 3.8"/>
<path d="M225.4 265.9h5.1M226.4 267.4h3M227.4 268.9h1M227.9 263.3v2.6"/>
<circle cx="84.4" cy="74.7" r=".59"/>
<circle cx="142.8" cy="74.7" r=".59"/>
<circle cx="203.8" cy="73.4" r=".59"/>
<circle cx="84.4" cy="83.6" r=".59"/>
<circle cx="142.8" cy="83.6" r=".59"/>
<circle cx="203.8" cy="82.3" r=".59"/>
<circle cx="266.7" cy="154.3" r=".7"/>
<circle cx="266.7" cy="158.4" r=".7"/>
<circle cx="269.5" cy="152" r=".7"/>
<circle cx="271.1" cy="156.4" r="6.6"/>
<circle cx="271.1" cy="156.4" r="7.1"/>
<circle cx="273.1" cy="153.3" r=".7"/>
<circle cx="273.1" cy="159.4" r=".7"/>
<circle cx="269.8" cy="160.6" r=".7"/>
<circle cx="225.7" cy="251.9" r="5.5"/>
</g>
<path d="M253.3 215.1h-1.3v5h1.3M253.3 215.1v5M253.3 215.1l2.6-1.3v7.6l-2.6-1.3M66.6 221.4h10.2v7.6h-10.2z" fill="none" stroke="#004080" stroke-width=".51"/>
<path d="M222.8 249.3v5.1" fill="none" stroke="#004080" stroke-width=".63"/>
<path d="M36.1 27.1h189.3v86.4h-189.3zM231.7 27.1h156.2v87.6h-156.2zM36.1 119.8h129.6v63.5h-129.6zM172 119.8h109.3v63.5h-109.3zM288.9 119.8h99v123.2h-99zM36.1 190.9h91.5v80h-91.5zM133.9 190.9h147.4v80h-147.4z" fill="none" stroke="#800000" stroke-width="1"/>
<g fill="none" stroke="#800000" stroke-width=".25">
<path d="M26 19h368.3v259h-368.3zM314.3 70.3h16.5v21.6h-16.5zM394.3 248.8h-108v29.2M286.3 260.3h108M286.3 273h108M286.3 267.9h108M301.6 267.9v5.1M324.4 273v5M366.3 273v5M380.3 267.9v5.1"/>
<circle cx="140.3" cy="39.8" r="6.8"/>
<circle cx="201.2" cy="39.8" r="6.8"/>
<circle cx="80.6" cy="42.3" r="7.4"/>
<circle cx="109.8" cy="208.7" r="6.4"/>
<circle cx="208.9" cy="226.5" r="6.4"/>
</g>
<text font-size="4.9" fill="#2291ff" x="240.7" y="250.7">蜂鸣器电路</text>
<g font-size="4.2" fill="#2291ff">
<text x="39" y="32.6">用户自定义按钮</text>
<text x="234.3" y="33.5">外接10P按钮排针</text>
<text x="338.4" y="38.6">5向摇杆</text>
<text x="39" y="125.3">用户自定义LED指示灯</text>
<text x="176.4" y="126.7">PS/2接口</text>
<text x="203.8" y="126.7">可连接键盘，鼠标，扫描枪</text>
<text x="292" y="126.2">1-WIRE接口</text>
<text x="356" y="148.8">二选一</text>
<text x="40" y="199.9">红外接收</text>
<text x="140.3" y="199.9">红外发射</text>
<text x="296.5" y="257">安富莱电子 www.armfly.com</text>
</g>
<g font-size="2.5" fill="#004080">
<text x="80" y="38.5">+5V</text>
<text x="138.4" y="37.3">+5V</text>
<text x="199.4" y="37.3">+5V</text>
<text x="235.5" y="44.7">[5] PI8/K1</text>
<text x="235.5" y="47.2">[5] PC13/K2</text>
<text x="265" y="43.3">1</text>
<text x="265" y="45.9">2</text>
<text x="351.9" y="42.3">VDD3.3V</text>
<text x="235.5" y="49.8">[5] PI11/K3</text>
<text x="235.5" y="52.3">[5] PH2/K4</text>
<text x="265" y="48.4">3</text>
<text x="265" y="51">4</text>
<text x="265" y="53.5">5</text>
<text x="82.9" y="57.4" transform="rotate(-90 82.9 57.4)">4.7K</text>
<text x="85.9" y="56.7" transform="rotate(-90 85.9 56.7)">R6</text>
<text x="141.3" y="56.2" transform="rotate(-90 141.3 56.2)">4.7K</text>
<text x="144.3" y="55.5" transform="rotate(-90 144.3 55.5)">R8</text>
<text x="202.3" y="56.2" transform="rotate(-90 202.3 56.2)">4.7K</text>
<text x="205.3" y="56.1" transform="rotate(-90 205.3 56.1)">R11</text>
<text x="235.5" y="54.9">[5] PH3/K5</text>
<text x="235.5" y="57.4">[5] PF11/K6</text>
<text x="235.5" y="59.9">[5] PG7/K7</text>
<text x="265" y="56">6</text>
<text x="265" y="58.6">7</text>
<text x="66.7" y="62.9">R120</text>
<text x="125.1" y="62.9">R119</text>
<text x="186.1" y="62.9">R118</text>
<text x="215.2" y="64.9">PI11/K3</text>
<text x="235.5" y="62.5">[5] PH15/K8</text>
<text x="265" y="61.1">8</text>
<text x="265" y="63.7">9</text>
<text x="336.9" y="64.5" transform="rotate(-90 336.9 64.5)">10K</text>
<text x="342" y="64.5" transform="rotate(-90 342 64.5)">10K</text>
<text x="347" y="64.5" transform="rotate(-90 347 64.5)">10K</text>
<text x="352.1" y="64.5" transform="rotate(-90 352.1 64.5)">10K</text>
<text x="357.2" y="64.5" transform="rotate(-90 357.2 64.5)">10K</text>
<text x="37.4" y="66.3">[1]PI8/KEY1</text>
<text x="68" y="66.3">1k</text>
<text x="91.5" y="66.3">[1]</text>
<text x="98.1" y="66.2">PC13/KEY2</text>
<text x="106" y="70">PI8/K1</text>
<text x="126.4" y="66.3">1k</text>
<text x="151.5" y="66.3">[1]</text>
<text x="158.6" y="66.2">PI11/KEY3</text>
<text x="164.4" y="71.3">PC13/K2</text>
<text x="187.4" y="66.3">1k</text>
<text x="215.2" y="67.6">[5]</text>
<text x="235" y="70.3">VDD3.3V</text>
<text x="263.8" y="66.2">10</text>
<text x="270.5" y="71.8">CN8</text>
<text x="338.2" y="70.1" transform="rotate(-90 338.2 70.1)">R39</text>
<text x="343.3" y="70.4" transform="rotate(-90 343.3 70.4)">R85</text>
<text x="348.4" y="70.4" transform="rotate(-90 348.4 70.4)">R14</text>
<text x="353.5" y="70.4" transform="rotate(-90 353.5 70.4)">R19</text>
<text x="358.8" y="70.4" transform="rotate(-90 358.8 70.4)">R22</text>
<text x="106" y="72.6">[5]</text>
<text x="164.4" y="73.9">[5]</text>
<text x="286" y="76.2">[1]PH3/JOY_D</text>
<text x="319.4" y="76.5">1k</text>
<text x="324.8" y="77.4">R103</text>
<text x="324.9" y="75.1">R72</text>
<text x="366.1" y="74.8">1</text>
<text x="366.1" y="77.4">2</text>
<text x="369.9" y="76.2">DOWN</text>
<text x="372.7" y="72.4">S5</text>
<text x="80.3" y="80.4" transform="rotate(-90 80.3 80.4)">S1</text>
<text x="87.5" y="82.3" transform="rotate(-90 87.5 82.3)">6x6mm</text>
<text x="138.8" y="80.4" transform="rotate(-90 138.8 80.4)">S2</text>
<text x="146" y="82.3" transform="rotate(-90 146 82.3)">6x6mm</text>
<text x="199.7" y="79.1" transform="rotate(-90 199.7 79.1)">S3</text>
<text x="206.9" y="81" transform="rotate(-90 206.9 81)">6x6mm</text>
<text x="273.3" y="81.5">[1,5] PG7/JOY_R/PS2_CLK</text>
<text x="282.9" y="78.7">[1] PH15/JOY_OK</text>
<text x="319.4" y="79">1k</text>
<text x="319.4" y="81.5">1k</text>
<text x="324.8" y="79.9">R105</text>
<text x="324.8" y="82.5">R110</text>
<text x="366.1" y="79.9">3</text>
<text x="366.1" y="82.5">4</text>
<text x="369.6" y="79">SELECT</text>
<text x="369.6" y="81.5">RIGHT</text>
<text x="270.8" y="89.2">[1,5] PF11/JOY_L/PS2_DATA</text>
<text x="285.4" y="84.1">[1] PH2/JOY_U</text>
<text x="319.4" y="84.1">1k</text>
<text x="319.4" y="89.2">1k</text>
<text x="324.8" y="87.8">R121</text>
<text x="366.1" y="85">5</text>
<text x="366.1" y="87.5">6</text>
<text x="369.6" y="86.6">COMMON</text>
<text x="369.6" y="89.1">LEFT</text>
<text x="369.9" y="84">UP</text>
<text x="368.9" y="102">PH2/K4 [5]</text>
<text x="368.9" y="104.6">PH3/K5 [5]</text>
<text x="368.9" y="107.1">PF11/K6[5]</text>
<text x="368.9" y="109.6">PG7/K7 [5]</text>
<text x="368.9" y="112.2">PH15/K8[5]</text>
<text x="49.4" y="129.6">VDD3.3V</text>
<text x="60" y="135.2">R23</text>
<text x="72.6" y="135.2">LD1</text>
<text x="83" y="136.3">1G</text>
<text x="98.6" y="137.8">PI10/TP_NCS[1,11]</text>
<text x="238" y="135.4">C110</text>
<text x="248.9" y="132.5">+5V</text>
<text x="62.7" y="138.3">1k</text>
<text x="72.5" y="144">LD2</text>
<text x="238" y="138.1">106/10</text>
<text x="60" y="144.1">R24</text>
<text x="62.7" y="147.2">1k</text>
<text x="83" y="145.2">1G</text>
<text x="98.1" y="147">PF7/NRF24L01_CSN</text>
<text x="120.9" y="147.1">[1,9] (和NRF24L01模块的片选复用)</text>
<text x="264.8" y="146.6">CN14</text>
<text x="323.8" y="146.5">+5V</text>
<text x="60" y="153">R25</text>
<text x="72.6" y="153">LD3</text>
<text x="83" y="154.1">1G</text>
<text x="98.1" y="155.6">PF8/SF_CS[1,3]</text>
<text x="182.9" y="153.7">[1,5] PG7/JOY_R/PS2_CLK</text>
<text x="236.9" y="150.5">R138</text>
<text x="238" y="154.2">120</text>
<text x="253.6" y="155.1">4</text>
<text x="253.6" y="152.6">5</text>
<text x="253.6" y="150">6</text>
<text x="336.2" y="154.6">R115</text>
<text x="60.2" y="160.8">R67</text>
<text x="62.7" y="156.1">1k</text>
<text x="72.4" y="160.8">LD4</text>
<text x="82.9" y="161.9">1G</text>
<text x="236.9" y="160.7">R139</text>
<text x="253.6" y="160.2">2</text>
<text x="253.6" y="157.6">3</text>
<text x="330.7" y="160.2">U16</text>
<text x="336.2" y="157.7">4.7K</text>
<text x="62.9" y="164">1k</text>
<text x="98.1" y="163.7">PC2/NRF905_CSN/VS1053_XCS</text>
<text x="132.6" y="163.8">[1,9]</text>
<text x="180.4" y="164.3">[1,5] PF11/JOY_L/PS2_DATA</text>
<text x="238" y="164.3">120</text>
<text x="253.6" y="162.7">1</text>
<text x="313.4" y="166.8" transform="rotate(-90 313.4 166.8)">C38</text>
<text x="316.1" y="166.8" transform="rotate(-90 316.1 166.8)">106/10</text>
<text x="330.8" y="162.8">DS18B20</text>
<text x="334.6" y="171.9" transform="rotate(-90 334.6 171.9)">GND</text>
<text x="336.9" y="171.6" transform="rotate(-90 336.9 171.6)">DQ</text>
<text x="339.2" y="172.1" transform="rotate(-90 339.2 172.1)">VDD</text>
<text x="360.7" y="180.5">PB1/1-WIRE [1]</text>
<text x="204.5" y="197.3">VDD3.3V</text>
<text x="245.1" y="197.3">+5V</text>
<text x="323.8" y="192.2">+5V</text>
<text x="332" y="194">DHT11</text>
<text x="329.5" y="203.2" transform="rotate(-90 329.5 203.2)">U22</text>
<text x="334.1" y="202.6" transform="rotate(-90 334.1 202.6)">VDD</text>
<text x="336.7" y="202.6" transform="rotate(-90 336.7 202.6)">DATA</text>
<text x="339.2" y="202.6" transform="rotate(-90 339.2 202.6)">NC</text>
<text x="341.7" y="202.6" transform="rotate(-90 341.7 202.6)">GND</text>
<text x="107.9" y="207.4">+5V</text>
<text x="333.1" y="205.9" transform="rotate(-90 333.1 205.9)">1</text>
<text x="335.6" y="205.9" transform="rotate(-90 335.6 205.9)">2</text>
<text x="338.1" y="205.9" transform="rotate(-90 338.1 205.9)">3</text>
<text x="340.7" y="205.9" transform="rotate(-90 340.7 205.9)">4</text>
<text x="203.1" y="212.1" transform="rotate(-90 203.1 212.1)">D1</text>
<text x="252.8" y="213.1">B3</text>
<text x="67.3" y="221.1">HS0038B</text>
<text x="70" y="218.1">Q2</text>
<text x="213.9" y="217.1" transform="rotate(-90 213.9 217.1)">SIR341ST3F</text>
<text x="238.6" y="220.8" transform="rotate(-90 238.6 220.8)">R182</text>
<text x="241.7" y="220" transform="rotate(-90 241.7 220)">1k</text>
<text x="63.9" y="224.7">2</text>
<text x="67.1" y="226.3">GND</text>
<text x="73.8" y="226.3">VS</text>
<text x="78.3" y="224.7">3</text>
<text x="98.5" y="223.2">R163</text>
<text x="99" y="226.3">120</text>
<text x="209.9" y="227.8" transform="rotate(-90 209.9 227.8)">10</text>
<text x="70.3" y="228.8">OUT</text>
<text x="71.2" y="231.8" transform="rotate(-90 71.2 231.8)">1</text>
<text x="212.5" y="228.3" transform="rotate(-90 212.5 228.3)">R47</text>
<text x="83.5" y="236.7" transform="rotate(-90 83.5 236.7)">C58</text>
<text x="86.2" y="236.7" transform="rotate(-90 86.2 236.7)">106/10</text>
<text x="222.2" y="235.6" transform="rotate(-90 222.2 235.6)">J2</text>
<text x="224.9" y="238.1" transform="rotate(-90 224.9 238.1)">1</text>
<text x="227.4" y="238.1" transform="rotate(-90 227.4 238.1)">2</text>
<text x="229.9" y="238.1" transform="rotate(-90 229.9 238.1)">3</text>
<text x="204.2" y="249.7">R70</text>
<text x="82.5" y="252.4">R17</text>
<text x="82.5" y="255.5">120</text>
<text x="106" y="255.7">PB0/IR_RX</text>
<text x="119.2" y="255.8">[1]</text>
<text x="167.8" y="253.2">[1]</text>
<text x="173.9" y="253.2">PA8/IR_TX</text>
<text x="204.4" y="252.9">10K</text>
<text x="213.9" y="257.2">Q4</text>
<text x="213.9" y="260.3">S8050LT1</text>
</g>
<g font-size="2.5" fill="#2291ff">
<text x="110.1" y="45.6">PS/2接口需要5V</text>
<text x="171" y="45.6">PS/2接口需要5V</text>
<text x="49.1" y="53">和PS/2接口共用</text>
<text x="49.1" y="49.4">PS/2接口需要5V</text>
<text x="110.1" y="49.2">和PS/2接口共用</text>
<text x="171" y="49.2">和PS/2接口共用</text>
<text x="301.6" y="57.6">保护电阻也起到按键隔离作用</text>
<text x="299" y="61.4">这些GPIO可以直接用于其它试验</text>
<text x="43.8" y="105.8">本开发板考虑到IO可能额用作它用，因此IO上并未并联滤波电容</text>
<text x="140.8" y="105.8">串联1K电阻的作用：保护GPIO，避免软件错误将IO设置为输出</text>
<text x="43.8" y="109.6">如果做正式产品，建议加上104滤波电容</text>
<text x="94.6" y="109.6">即使不加滤波，靠软件滤波算法也可正常使用</text>
<text x="124" y="137.3">(和触摸芯片的片选复用)</text>
<text x="121.5" y="155.1">(和串行Flash的片选复用)</text>
<text x="220.8" y="152.3">PS/2_CLK</text>
<text x="97.4" y="167.3">(和NRF905模块、VS1053B模块的片选复用)</text>
<text x="220.3" y="162.5">PS/2_DATA</text>
<text x="48.8" y="174.4">低电平点亮 高电平熄灭</text>
<text x="41" y="215.6">中心频率：38KHz</text>
<text x="82.1" y="210.5">注意：必须5V供电</text>
<text x="249.5" y="215.1">+</text>
<text x="166.4" y="230.3">这个电阻大小直接决定了遥控距离</text>
<text x="166.4" y="234.1">空调遥控器一般取1-5欧姆</text>
<text x="287.9" y="251.9">COMPANY:</text>
<text x="55.2" y="262.3">STM32的IO可以兼容5V输入，因此无需电平转换</text>
<text x="287.6" y="265.1">TITLE:</text>
<text x="303.3" y="265.1">【安富莱】STM32-V5开发板原理图 D030-8</text>
<text x="287.6" y="271.2">SIZE:</text>
<text x="295.5" y="271.2">A3</text>
<text x="304.6" y="270.9">SHEET NAME:</text>
<text x="325.4" y="271.2">[5]KEY_LED_PS2_IR</text>
<text x="382.3" y="270.9">REV: 1.0</text>
<text x="287.6" y="276.5">DRAWN BY:</text>
<text x="301.3" y="276.3">armfly</text>
<text x="326.7" y="276.5">DATE:</text>
<text x="337.6" y="276.8">2014/12/24</text>
<text x="367.9" y="277">SHEET:</text>
<text x="378.7" y="277.1">5</text>
<text x="382.9" y="277">OF</text>
<text x="387.4" y="277.1">11</text>
</g>
</svg>
